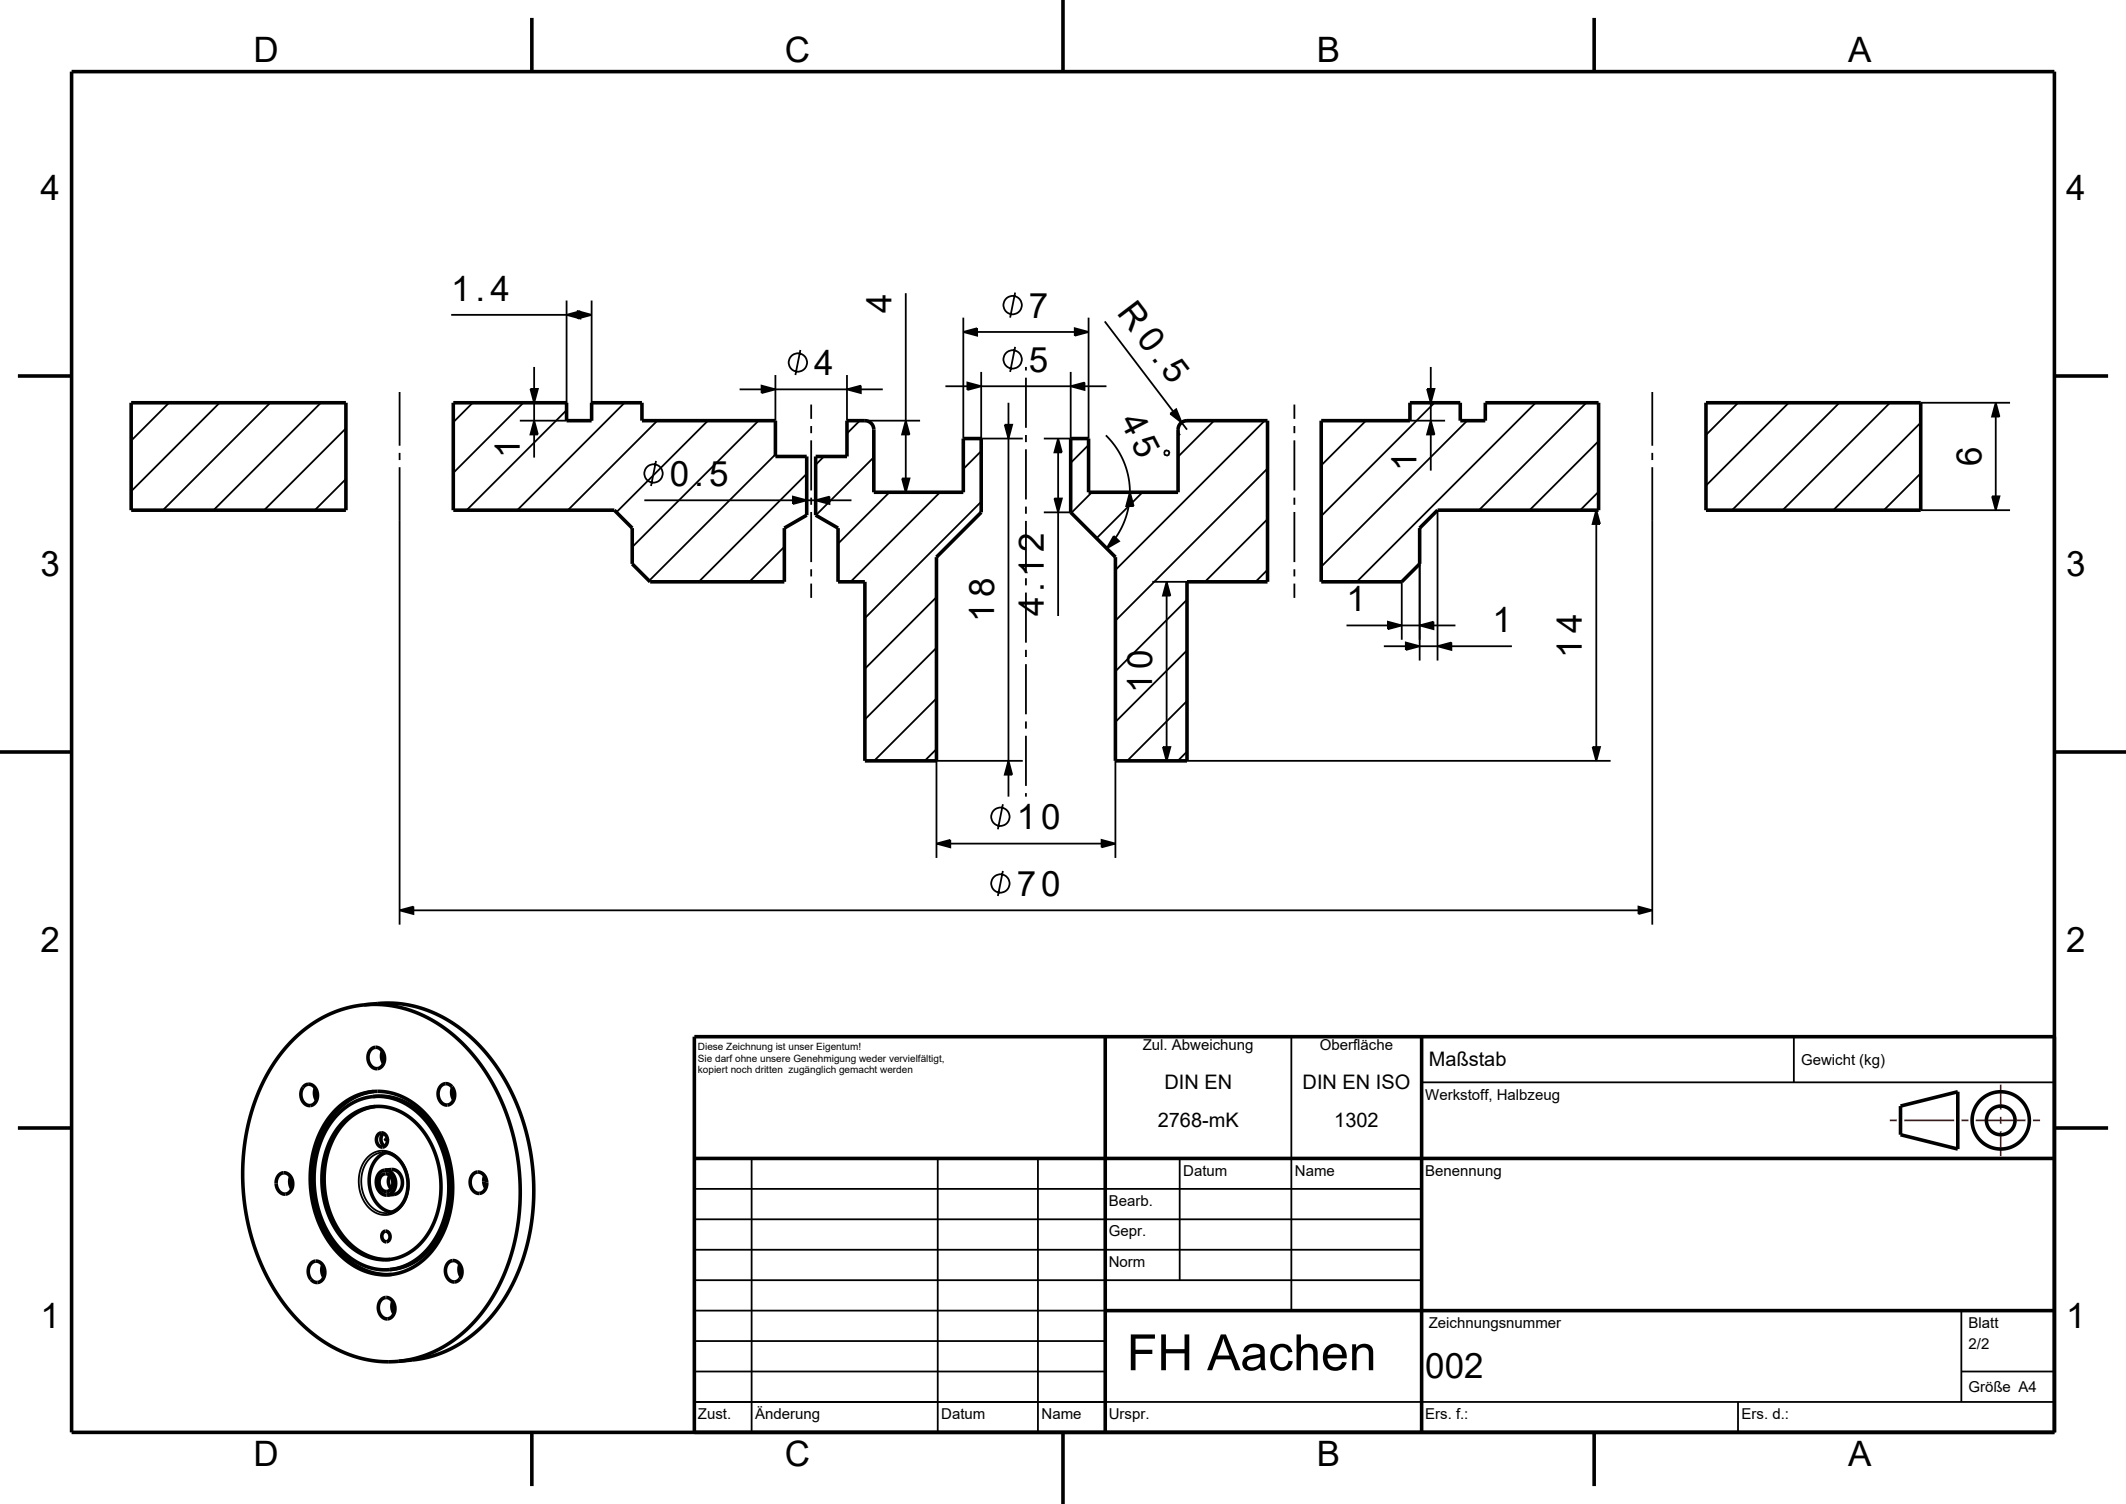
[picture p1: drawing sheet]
<svg xmlns="http://www.w3.org/2000/svg" width="297mm" height="210mm" viewBox="0 0 297 210" stroke-linecap="round" stroke-linejoin="round" font-family="sans-serif">
<g fill="none" stroke="#000" stroke-width=".25">
<path d="M23.6 56.2l-5.3 5.3M30.7 56.2l-12.4 12.4M37.8 56.2l-15 15M44.8 56.2l-15 15M48.3 59.8l-11.4 11.4M55.8 54.7v7.5M63 44h16.1M66 56.2l-2.7 2.8M72.6 56.2h6.5M73.1 56.2l-9.8 9.8M74.1 54.3h1l-.5 1.9zM74.6 58.7l.5 2h-1z"/>
<path d="M74.6 51.2v3.1M74.6 56.2v2.5M79.1 44l2-.6v1.1zM79.1 57.3l-13.9 13.9M79.1 42v16.7h-6.5M80.7 43.4l1.9 .6-1.9 .5zM82.6 42v16.7M87.3 56.2l-15 15M91.8 58.7l-12.5 12.5M98.9 58.7l-12.8 12.8M103.3 54.4h3.1M106 58.7l-17.7 17.7"/>
<path d="M106.4 53.8l1.9 .6-1.9 .5zM108.3 52.4v6.3M108.3 54.4h10M111.8 48.9l-.7 3.5M113.3 56.5v2M113.3 59.5v1M118.3 54.4l2-.6v1.1zM118.3 52.4v6.3M120.1 58.7l-1.8 1.8M120.3 54.4h3M120.8 58.7h7.7M126.5 58.7l.6 2h-1.1z"/>
<path d="M126.5 40.9v17.8M132.1 53.9h3M134.6 46.4l1.9-.6v1.1zM134.6 44.4v16.8M135.1 53.4l2 .5-2 .6zM136.5 46.4h13.6M137.1 51.9v9.3h5.8M137.1 53.9h12.5M140.4 59.3h1l-.5 1.9zM140.9 56.2v3.1M141.8 48.4l-.7 3.5M141.8 40.9l-.7 3.5"/>
<path d="M143.3 51.2v.5M143.3 52.7v7M149.6 53.9l1.9-.5v1.1zM149.6 51.9v9.3h-3.8M150.1 45.8l2 .6-2 .5zM151.5 53.9h3.1M152.1 44.4v16.8M154.3 44.9l9.6 12.6M163.5 57.8l.8-.7 .8 1.9zM165.1 59l.7 1M165.8 58.7a1.25 1.25 0 0 0-1.1 .7 1.25 1.25 0 0 0 .1 1.4M169.6 58.7l-5 5.1"/>
<path d="M176.7 58.7l-20.9 20.9M180.8 56.5v2M180.8 59.5v1M190.8 58.7l-6.2 6.3M197 58.7h4.9M197 56.2h4.9M199.4 54.3h1l-.5 1.9zM199.9 58.7l.5 2h-1zM199.9 51.2v3.1M199.9 56.2v2.5M200.4 56.2l-15.8 15.9M205 58.7l-20.4 20.4"/>
<path d="M214.5 56.2l-25 25M221.6 56.2l-15 15M230.8 54.7v7.5M242.8 56.2l-4.5 4.5M249.9 56.2l-11.6 11.6M257 56.2l-15 15M264 56.2l-15 15M268.3 59l-12.2 12.2M268.3 56.2h12.5M278.8 56.2l.5 2h-1zM278.8 58.2v11.1M48.3 66.9l-4.3 4.3"/>
<path d="M55.8 63.2v1M55.8 65.2v63.9M74.6 60.7v3.2M90 69.9h20.8M91.6 64.4l-.7 3.5M108.3 63.5l-17.6 17.6M109.6 76.3l-4.9 4.9M110.8 69.3l1.9 .6-1.9 .5zM112.7 66.1l-15.1 15.1M112.7 69.9h1.2M113.3 61.5v7M113.3 69.5v1"/>
<path d="M113.3 71.5v7M113.3 79.5v1M113.9 69.9l2-.6v1.1zM115.1 63.7l-1.2 1.2M115.9 69.9h3M122.1 63.8l-8.1 8.1M124.3 68.7l-7.2 7.2M126 66.8h1.1l-.6 1.9zM126.5 60.7v6.1M131.3 68.7l-12.5 12.5M137.1 70.1l-16.3 16.2M137.1 63l-2.5 2.5"/>
<path d="M140.9 61.2v45M143.3 60.7v1M143.3 62.7v7M143.3 70.7v1M143.3 72.7v7M145.8 71.5h3.8M147.3 69.6h1l-.5 1.9zM147.8 61.2l.5 2h-1zM147.8 63.2v6.4M147.8 71.5v14.5M152.1 62.1l-2.5 2.5M152.5 68.7l-2.8 2.9"/>
<path d="M154.5 60.8a11.1 11.1 0 0 1 3.3 7.9M155.6 74.8l.7 .8-1.7 1zM157.7 70.7a11.1 11.1 0 0 1-1.8 4.4M157.8 68.7l.6 2h-1.1zM159.6 68.7l-6.4 6.5M162.7 63l.2-.1 .4 .1 .1 .2-.1 .3-.2 .1-.4-.1-.1-.2zM177.1 79.6l-1.7 1.6M177.1 72.5l-8.8 8.7M177.1 65.4l-21.3 21.3M180.8 61.5v7M180.8 69.5v1M180.8 71.5v7"/>
<path d="M180.8 79.5v1M198.3 73.7v18.5M199.9 60.7v5M200.8 71.2v21M223 71.2l.5 2h-1zM223 73.2v31.1M223.3 68.7l-2.5 2.5M223.3 61.6l-9.6 9.6M230.8 63.2v1M230.8 65.2v63.9M268.3 66.1l-5.1 5.1M268.3 71.2h12.5"/>
<path d="M278.3 69.3h1l-.5 1.9zM113.3 81.5v2M130.8 90.5l-10 10M130.8 83.4l-10 10M130.8 97.5l-8.7 8.7M143.3 80.7v1M143.3 82.7v7M143.3 90.7v1M143.3 92.7v7M161 81.2h4.8M163 81.2l.5 2h-1zM163 83.2v21.1"/>
<path d="M165.8 97.9l-8.3 8.3M165.8 90.8l-10 10M165.8 83.7l-10 10M180.8 81.5v2M188.1 87.3h5.8M193.3 90.2h3.1M193.9 86.8l1.9 .5-1.9 .5zM195.8 81.2v8.1M195.8 87.3h2.5M196.4 89.7l1.9 .5-1.9 .6zM198.3 87.3l2-.5v1zM198.3 90.2h2.5"/>
<path d="M200.3 87.3h3M200.8 90.2l2-.5v1.1zM202.8 90.2h8.4M130.8 117.8l2-.5v1zM130.8 104.6l-1.6 1.6M132.8 117.8h21.1M140.1 112.3l-.7 3.5M140.9 106.2l.5 2h-1zM140.9 108.2v3M142.9 106.2h-12.1v13.6M143.3 100.7v1M143.3 102.7v7"/>
<path d="M143.3 110.7v.5M153.9 117.3l1.9 .5-1.9 .5zM155.8 106.2v13.6M162.5 104.3h1l-.5 1.9zM165.8 104.9l-1.3 1.3M165.8 106.2h59.2M222.5 104.3h1l-.5 1.9zM55.8 127.1l2-.5v1zM57.8 127.1h171.1M140.1 121.6l-.7 3.5M228.9 126.6l1.9 .5-1.9 .5zM180.4 144.8v38.2"/>
<path d="M198.6 151.1h88.4M250.6 144.8v6.3M51.4 161.6a3 3 0 0 1 4.7 .6 5.2 5.2 0 0 1-.7 6.9 3 3 0 0 1-4.4-1.1 5.4 5.4 0 0 1 .4-6.4zM53.3 160.9a3.7 3.7 0 0 0-2.8 3.9 4.3 4.3 0 0 0 3 4.6h.7M97 178.8h101.6M97 174.5h101.6M97 170.3h101.6M97 166h101.6M105 161.8v38.2M131 161.8v38.2M145 161.8v38.2M164.8 161.8v17"/>
<path d="M97 195.8h190M97 191.5h57.4M97 187.3h57.4M97 183h57.4M242.8 195.8v4.2M274 191.5h13M274 183v12.8"/>
<circle cx="111.5" cy="50.6" r="1.28"/>
<circle cx="141.5" cy="50.2" r="1.28"/>
<circle cx="141.5" cy="42.6" r="1.28"/>
<circle cx="91.3" cy="66.1" r="1.28"/>
<circle cx="139.8" cy="114" r="1.28"/>
<circle cx="139.8" cy="123.4" r="1.28"/>
</g>
<g fill="none" stroke="#000" stroke-width=".5">
<path d="M10 10h277v190h-277zM74.3 2.5v7.5M148.5 0v10M222.7 2.5v7.5M2.5 52.5h7.5M18.3 56.2h30v15h-30zM63.3 56.2h15.8v2.5h3.5v-2.5h7.1v2.5h18.6v5h4.4v8.2l-3.1 1.8v7.5h-18.8l-2.5-2.5v-5l-2.5-2.5h-22.5zM118.3 58.7h2.5a1.24 1.24 0 0 1 1.3 1.3v8.7h12.5v-7.5h2.5v10.3l-6.3 6.3v28.4h-10v-25h-3.7v-7.5l-3.2-1.8v-8.2h4.4zM184.6 58.7h12.4v-2.5h7v2.5h3.5v-2.5h15.8v15h-22.5l-2.5 2.5v5l-2.5 2.5h-11.2zM238.3 56.2h30v15h-30zM287 52.5h7.5M149.6 61.2h2.5v7.5h12.5v-8.7a1.24 1.24 0 0 1 1.2-1.3h11.3v22.5h-11.3v25h-10v-28.4l-6.2-6.3z"/>
<path d="M0 105h10M287 105h10M2.5 157.5h7.5M42.5 151.6a1.16 1.16 0 0 1 1.2 0 1.16 1.16 0 0 1 .6 1 1.25 1.25 0 0 1-1.5 1.7 1.72 1.72 0 0 1-.3-2.7zM44.1 151.9a1.87 1.87 0 0 0 .1 1.7M46.9 154.9a8.2 8.2 0 0 1 11.9 0 15.6 15.6 0 0 1 3.2 17.1 9.3 9.3 0 0 1-7.9 6 9.8 9.8 0 0 1-8.6-5.3 15.6 15.6 0 0 1 .3-16.5zM48 156.6a6.9 6.9 0 0 1 10.1 .2 12.9 12.9 0 0 1 1.2 16.2 7 7 0 0 1-11 .5 12.9 12.9 0 0 1-1-16.1zM50.9 140.3l1.7-.1 2.2 .2 1.9 .5 1.9 .7 2 1 1.6 1 1.5 1.2 1.6 1.6 1.4 1.7 1.4 1.9 1.1 2.1 1.1 2.1 .8 2.3 .7 2.4 .4 2.2 .3 2.5 .2 2.5-.1 2.2-.2 2.2-.5 2.7-.4 1.8-.9 2.5-1 2.3-.9 1.6-1.3 1.8-1.4 1.6-1.4 1.3-1.6 1.3-1.7 1-1.8 .8-1.9 .6-1.9 .3M50.9 140.3l-2.1 .4-1.5 .4-1.8 .8-1.6 .9-1.7 1.2-1.6 1.6-1.3 1.4-1.3 1.8-1 1.8-1 2.3-.8 2.2-.6 2.1-.4 2.2-.2 2.7-.1 2.5 .1 2.2 .3 2.5 .5 2.2 .7 2.4 .7 2 1 2.2 1.2 2.1 1.3 1.9 1.6 1.9 1.6 1.6 1.7 1.3 1.8 1.1 1.8 .9 1.9 .7 1.9 .4 1.8 .1h1.9M50.9 140.3l2.5-.2h1.7l1.9 .2 2.1 .6 1.9 .7 2 1.1 1.7 1.2 1.7 1.5 1.5 1.6 1.5 2 1.4 2.2 1.2 2.4 .9 2.5 .7 2.4 .5 2.4 .3 2.5 .2 2-.1 2.7-.3 3-.5 2.4-.7 2.5-.8 2.2-1.1 2-1.2 1.9-1.3 1.7-1.6 1.7-1.4 1.2-2.1 1.3-1.9 1-1.7 .5-1.7 .3-2.5 .3M51.9 146.5a1.1 1.1 0 0 1 1.7 .7 1.39 1.39 0 0 1-1.1 2 1.64 1.64 0 0 1-.6-2.7zM52.1 153.1a9.1 9.1 0 0 0-7.3 6.2 14.7 14.7 0 0 0 3.3 15.6 8.3 8.3 0 0 0 6.4 2.4"/>
<path d="M52.1 153.1a9 9 0 0 1 8.3 4.6 14.7 14.7 0 0 1-.2 16.1 8.2 8.2 0 0 1-5.7 3.5M52.1 153.1a8.9 8.9 0 0 1 8.5 4.4 14.7 14.7 0 0 1-.1 16.3 8.2 8.2 0 0 1-6 3.5M52.2 152.4a9.6 9.6 0 0 0-7.5 6.6 15.6 15.6 0 0 0 3.4 16.5 8.8 8.8 0 0 0 6.6 2.4M52.4 154.5a8.2 8.2 0 0 0-6.5 6 12.9 12.9 0 0 0 3.5 13.6 7.2 7.2 0 0 0 5.1 1.8M52.9 158.3a.82 .82 0 0 1 .9 .1 .82 .82 0 0 1 .3 .8 .77 .77 0 0 1-.6 1 .77 .77 0 0 1-.9-.8v-.5zM53.4 146.8a1.88 1.88 0 0 0 .2 1.7M53.6 158.2a1.14 1.14 0 0 0 .2 1.8M54 159l.1 .1-.1 .1-.1-.1zM54 159.2h.1M61.7 151.5a1.1 1.1 0 0 1 1.7 .8 1.39 1.39 0 0 1-1.1 2 1.65 1.65 0 0 1-.6-2.8zM63.2 151.9a1.86 1.86 0 0 0 .2 1.7M154.4 144.8v55.2"/>
<path d="M198.6 144.8v55.2M265.5 154.4l8-2v8l-8-2zM287 157.5h7.5M287 144.8h-190v55.2M39.1 164a1.16 1.16 0 0 1 1.2-.1 1.16 1.16 0 0 1 .6 1.1 1.24 1.24 0 0 1-.3 1.3 1.24 1.24 0 0 1-1.3 .3 1.73 1.73 0 0 1-.2-2.6zM40.6 164.3a1.88 1.88 0 0 0 .2 1.7M43.5 176.3a1.16 1.16 0 0 1 1.3 0 1.16 1.16 0 0 1 .6 1 1.26 1.26 0 0 1-1.5 1.7 1.71 1.71 0 0 1-.4-2.7zM45.1 176.6a1.87 1.87 0 0 0 .1 1.7M53.3 164.2a.91 .91 0 0 1 1-.3 .91 .91 0 0 1 .5 .9 1.1 1.1 0 0 1-1.1 1.5 1.42 1.42 0 0 1-.4-2.1zM53.3 160.9a3.4 3.4 0 0 1 3.3 2.5 4.7 4.7 0 0 1-1.3 5.6l-.6 .3-.5 .1M53.5 172.1a.62 .62 0 0 1 .8-.1 .62 .62 0 0 1 .2 .8 .58 .58 0 0 1-.6 .6 .58 .58 0 0 1-.6-.6zM53.7 163.4a1.81 1.81 0 0 1 1.3 2.8l-.4 .5-.5 .2"/>
<path d="M53.7 163.4a1.79 1.79 0 0 0-.8 2.8 1.29 1.29 0 0 0 1.2 .7M53.7 163.4l1-.1a1.81 1.81 0 0 1 1.3 2.8l-.4 .5a2.2 2.2 0 0 1-1.5 .3M53.9 160.9a4.2 4.2 0 0 0-2.2 5 3.9 3.9 0 0 0 3 3.4M54.5 164.2a1.52 1.52 0 0 0 .2 1.8M62.7 176.2a1.14 1.14 0 0 1 1.8 1 1.29 1.29 0 0 1-1.3 1.8 1.7 1.7 0 0 1-.5-2.8zM64.2 176.6a1.87 1.87 0 0 0 .2 1.7M66.2 163.9a1.16 1.16 0 0 1 1.2-.1 1.16 1.16 0 0 1 .6 1.1 1.24 1.24 0 0 1-.3 1.3 1.24 1.24 0 0 1-1.3 .3 1.73 1.73 0 0 1-.2-2.6zM67.7 164.2a1.88 1.88 0 0 0 .2 1.7M97 161.8h190M53.3 181.4a1.1 1.1 0 0 1 1.8 .8 1.39 1.39 0 0 1-1.1 2 1.65 1.65 0 0 1-.7-2.8zM54.9 181.7a1.85 1.85 0 0 0 .1 1.7M154.4 183h132.6"/>
<path d="M74.3 200v7.5M148.5 200v10M222.7 200v7.5"/>
<circle cx="279.5" cy="156.4" r="2"/>
<circle cx="279.5" cy="156.4" r="4"/>
</g>
<path d="M264 156.4h1M266 156.4h7M274 156.4h1M276 156.4h7M279.5 151.4v3.5M279.5 155.9v1M279.5 157.9v3.5M284 156.4h1" fill="none" stroke="#f00" stroke-width=".25"/>
<g fill="#000">
<path d="M74.1 54.3h1l-.5 1.9z" fill-rule="evenodd"/>
<path d="M80.7 43.4l1.9 .6-1.9 .5z" fill-rule="evenodd"/>
<path d="M79.1 44l2-.6v1.1z" fill-rule="evenodd"/>
<path d="M106.4 53.8l1.9 .6-1.9 .5z" fill-rule="evenodd"/>
<path d="M118.3 54.4l2-.6v1.1z" fill-rule="evenodd"/>
<path d="M135.1 53.4l2 .5-2 .6z" fill-rule="evenodd"/>
<path d="M134.6 46.4l1.9-.6v1.1z" fill-rule="evenodd"/>
<path d="M140.4 59.3h1l-.5 1.9z" fill-rule="evenodd"/>
<path d="M150.1 45.8l2 .6-2 .5z" fill-rule="evenodd"/>
<path d="M149.6 53.9l1.9-.5v1.1z" fill-rule="evenodd"/>
<path d="M163.5 57.8l.8-.7 .8 1.9z" fill-rule="evenodd"/>
<path d="M199.4 54.3h1l-.5 1.9z" fill-rule="evenodd"/>
<path d="M278.8 56.2l.5 2h-1z" fill-rule="evenodd"/>
<path d="M74.6 58.7l.5 2h-1z" fill-rule="evenodd"/>
<path d="M110.8 69.3l1.9 .6-1.9 .5z" fill-rule="evenodd"/>
<path d="M113.9 69.9l2-.6v1.1z" fill-rule="evenodd"/>
<path d="M126 66.8h1.1l-.6 1.9z" fill-rule="evenodd"/>
<path d="M126.5 58.7l.6 2h-1.1z" fill-rule="evenodd"/>
<path d="M147.3 69.6h1l-.5 1.9z" fill-rule="evenodd"/>
<path d="M147.8 61.2l.5 2h-1z" fill-rule="evenodd"/>
<path d="M155.6 74.8l.7 .8-1.7 1z" fill-rule="evenodd"/>
<path d="M157.8 68.7l.6 2h-1.1z" fill-rule="evenodd"/>
<path d="M199.9 58.7l.5 2h-1z" fill-rule="evenodd"/>
<path d="M223 71.2l.5 2h-1z" fill-rule="evenodd"/>
<path d="M278.3 69.3h1l-.5 1.9z" fill-rule="evenodd"/>
<path d="M163 81.2l.5 2h-1z" fill-rule="evenodd"/>
<path d="M193.9 86.8l1.9 .5-1.9 .5z" fill-rule="evenodd"/>
<path d="M196.4 89.7l1.9 .5-1.9 .6z" fill-rule="evenodd"/>
<path d="M198.3 87.3l2-.5v1z" fill-rule="evenodd"/>
<path d="M200.8 90.2l2-.5v1.1z" fill-rule="evenodd"/>
<path d="M130.8 117.8l2-.5v1z" fill-rule="evenodd"/>
<path d="M140.9 106.2l.5 2h-1z" fill-rule="evenodd"/>
<path d="M153.9 117.3l1.9 .5-1.9 .5z" fill-rule="evenodd"/>
<path d="M162.5 104.3h1l-.5 1.9z" fill-rule="evenodd"/>
<path d="M222.5 104.3h1l-.5 1.9z" fill-rule="evenodd"/>
<path d="M55.8 127.1l2-.5v1z" fill-rule="evenodd"/>
<path d="M228.9 126.6l1.9 .5-1.9 .5z" fill-rule="evenodd"/>
</g>
<text font-size="7" x="157.4" y="191.3">FH Aachen</text>
<g font-size="4.9">
<text x="35.4" y="8.7">D</text>
<text x="109.6" y="8.7">C</text>
<text x="184" y="8.7">B</text>
<text x="258.2" y="8.7">A</text>
<text x="5.6" y="27.9">4</text>
<text x="288.6" y="27.9">4</text>
<text x="63" y="42">1.4</text>
<text x="124.5" y="43.7" transform="rotate(-90 124.5 43.7)">4</text>
<text x="143.7" y="44.4">7</text>
<text x="155.9" y="43.7" transform="rotate(53 155.9 43.7)">R 0.5</text>
<text x="113.7" y="52.4">4</text>
<text x="143.7" y="51.9">5</text>
<text x="156.4" y="58.8" transform="rotate(63 156.4 58.8)">45</text>
<text x="72.6" y="63.9" transform="rotate(-90 72.6 63.9)">1</text>
<text x="197.9" y="65.7" transform="rotate(-90 197.9 65.7)">1</text>
<text x="276.8" y="65.1" transform="rotate(-90 276.8 65.1)">6</text>
<text x="93.6" y="67.9">0.5</text>
<text x="5.6" y="80.4">3</text>
<text x="288.6" y="80.4">3</text>
<text x="138.9" y="86.8" transform="rotate(-90 138.9 86.8)">18</text>
<text x="145.8" y="86" transform="rotate(-90 145.8 86)">4.12</text>
<text x="188.1" y="85.3">1</text>
<text x="208.5" y="88.2">1</text>
<text x="221" y="91.8" transform="rotate(-90 221 91.8)">14</text>
<text x="161" y="96.8" transform="rotate(-90 161 96.8)">10</text>
<text x="142" y="115.8">10</text>
<text x="142" y="125.1">70</text>
<text x="5.6" y="132.9">2</text>
<text x="288.6" y="132.9">2</text>
<text x="5.6" y="185.4">1</text>
<text x="288.6" y="185.4">1</text>
<text x="199.1" y="192.4">002</text>
<text x="35.4" y="204.7">D</text>
<text x="109.6" y="204.7">C</text>
<text x="184" y="204.7">B</text>
<text x="258.2" y="204.7">A</text>
</g>
<g font-size="2.8">
<text x="199.6" y="148.9">Maßstab</text>
<text x="162.7" y="152.1">DIN EN</text>
<text x="182" y="152.1">DIN EN ISO</text>
<text x="161.7" y="157.4">2768-mK</text>
<text x="186.4" y="157.4">1302</text>
</g>
<g font-size="2.1">
<text x="159.7" y="146.6">Zul. Abweichung</text>
<text x="184.4" y="146.6">Oberfläche</text>
<text x="251.6" y="148.7">Gewicht (kg)</text>
<text x="199.1" y="153.5">Werkstoff, Halbzeug</text>
<text x="165.3" y="164.1">Datum</text>
<text x="180.9" y="164.1">Name</text>
<text x="199.1" y="164.1">Benennung</text>
<text x="154.9" y="168.4">Bearb.</text>
<text x="154.9" y="172.6">Gepr.</text>
<text x="154.9" y="176.9">Norm</text>
<text x="199.6" y="185.4">Zeichnungsnummer</text>
<text x="275" y="185.4">Blatt</text>
<text x="275" y="188.4">2/2</text>
<text x="275" y="194.4">Größe A4</text>
<text x="97.5" y="198.1">Zust.</text>
<text x="105.5" y="198.1">Änderung</text>
<text x="131.5" y="198.1">Datum</text>
<text x="145.5" y="198.1">Name</text>
<text x="154.9" y="198.1">Urspr.</text>
<text x="199.1" y="198.1">Ers. f.:</text>
<text x="243.3" y="198.1">Ers. d.:</text>
</g>
<g font-size="1.4">
<text x="97.5" y="146.7">Diese Zeichnung ist unser Eigentum!</text>
<text x="97.5" y="148.2">Sie darf ohne unsere Genehmigung weder vervielfältigt,</text>
<text x="97.5" y="149.8">kopiert noch dritten zugänglich gemacht werden</text>
</g>
</svg>
